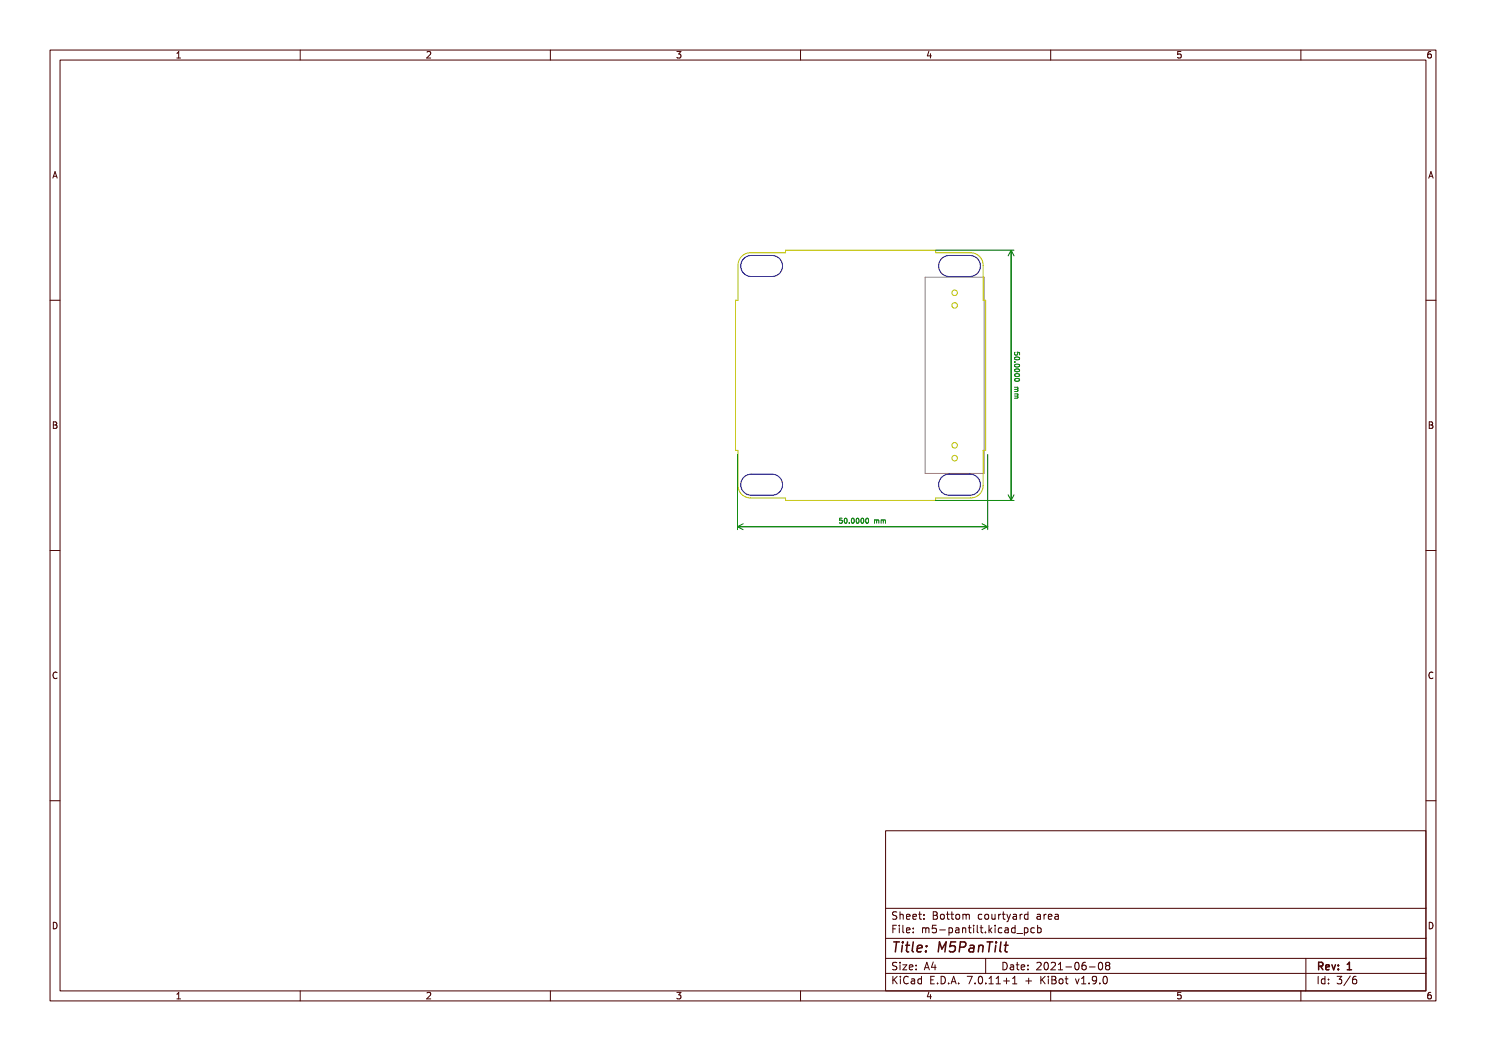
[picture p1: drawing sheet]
<svg xmlns="http://www.w3.org/2000/svg" width="297mm" height="210mm" viewBox="0 0 297 210" stroke-linecap="round" stroke-linejoin="round" font-family="sans-serif">
<path d="M184.9 55.4h11.8v39.2h-11.8z" fill="none" stroke="#848484" stroke-width=".2"/>
<g fill="none" stroke="#c2c200" stroke-width=".2">
<path d="M148.4 51l1-.4 .6-.1h7v-.5h30v.5h7a2.5 2.5 0 0 1 2.5 2.5v7h.5v30h-.5v7a2.5 2.5 0 0 1-2.5 2.5h-7v.5h-30v-.5h-7a2.5 2.5 0 0 1-2.5-2.5v-7h-.5v-30h.5v-7a2.5 2.5 0 0 1 .9-2z"/>
<circle cx="190.8" cy="58.5" r=".55"/>
<circle cx="190.8" cy="61" r=".55"/>
<circle cx="190.8" cy="89" r=".55"/>
<circle cx="190.8" cy="91.5" r=".55"/>
</g>
<path d="M148.7 51.7l.9-.6 .6-.1h4.1a2.1 2.1 0 0 1 2.1 2.1 2.1 2.1 0 0 1-2.1 2.1h-4.1a2.1 2.1 0 0 1-2-1.2 2.1 2.1 0 0 1 .5-2.3zM188.2 51.7l.9-.6 .6-.1h4.2a2.1 2.1 0 0 1 2.1 2.1 2.1 2.1 0 0 1-2.1 2.1h-4.2a2.1 2.1 0 0 1-1.9-1.2 2.1 2.1 0 0 1 .4-2.3zM148.7 95.4l.9-.6 .6-.1h4.1a2.1 2.1 0 0 1 2.1 2.1 2.1 2.1 0 0 1-2.1 2.1h-4.1a2.1 2.1 0 0 1-2-1.2 2.1 2.1 0 0 1 .5-2.3zM188.2 95.4l.9-.6 .6-.1h4.2a2.1 2.1 0 0 1 2.1 2.1 2.1 2.1 0 0 1-2.1 2.1h-4.2a2.1 2.1 0 0 1-1.9-1.2 2.1 2.1 0 0 1 .4-2.3z" fill="none" stroke="#000084" stroke-width=".2"/>
<g fill="none" stroke="#008400" stroke-width=".2">
<path d="M187 50h15.7M202.1 50v50M202.1 50l-.6 1.1M202.1 50l.6 1.1M202.8 72.3h.1M202.8 77.4h.6M202.8 77.8h.5M202.8 78.7h.6M202.8 79.1h.5M202.8 71.5a.49 .49 0 0 1 .6-.2 .49 .49 0 0 1 .3 .5 .49 .49 0 0 1-.5 .2 .49 .49 0 0 1-.4-.5zM202.9 70.4v.5h.4v-.5h.5v.5M202.9 72.9a.48 .48 0 0 1 .5-.2 .48 .48 0 0 1 .3 .5 .49 .49 0 0 1-.5 .2 .49 .49 0 0 1-.4-.5z"/>
<path d="M202.9 73.8a.48 .48 0 0 1 .5-.1 .48 .48 0 0 1 .3 .4 .49 .49 0 0 1-.5 .3 .49 .49 0 0 1-.4-.5zM202.9 74.8a.48 .48 0 0 1 .5-.2 .48 .48 0 0 1 .3 .5 .49 .49 0 0 1-.5 .2 .49 .49 0 0 1-.4-.5zM202.9 75.7a.48 .48 0 0 1 .5-.1 .48 .48 0 0 1 .3 .4 .49 .49 0 0 1-.5 .3 .49 .49 0 0 1-.4-.5zM203.3 77.8l.1 .2v.2h-.6M203.3 79.1l.1 .2v.2l-.6 .1M203.3 77.4l.1 .3-.1 .1M203.3 78.7l.1 .3-.1 .1M147.4 90.8v15M197.4 90.8v15M201.5 98.9l.6 1.1M202.7 98.9l-.6 1.1M147.4 105.2h50"/>
<path d="M147.4 105.2l1.1 .6M148.5 104.7l-1.1 .5M168.3 103.5h-.5v.5h.5v.5h-.5M168.8 103.6l.2-.1a.49 .49 0 0 1 .3 .6 .49 .49 0 0 1-.4 .4l-.2-.3zM169.7 104.5v.1M170.3 103.6l.1-.1a.49 .49 0 0 1 .4 .6 .49 .49 0 0 1-.5 .4l-.1-.3zM171.2 103.6l.2-.1a.49 .49 0 0 1 .3 .6 .49 .49 0 0 1-.4 .4l-.2-.3zM172.2 103.6l.1-.1a.49 .49 0 0 1 .4 .6 .49 .49 0 0 1-.5 .4l-.1-.3zM173.2 103.6l.1-.1a.49 .49 0 0 1 .3 .6 .49 .49 0 0 1-.4 .4l-.2-.3zM174.8 104l.3-.1 .1 .1M174.8 103.9v.7M175.2 104l.2-.1h.2v.7"/>
<path d="M175.2 104v.6M176.1 104l.3-.1 .1 .1M176.1 103.9v.7M176.5 104l.2-.1h.2l.1 .7M176.5 104v.6M187 100h15.7M196.3 104.7l1.1 .5M197.4 105.2l-1.1 .6"/>
</g>
<g fill="none" stroke="#480000" stroke-width=".2">
<path d="M10 10h277v190h-277zM12 12h273v186h-273zM35.3 10.7l.4-.4v1.3M35.3 11.6h.8M60 10v2M85.3 10.4l.5-.1 .3 .4-.8 .9h.8M110 10v2M135.3 10.3h.8l-.4 .5 .3 .1v.6l-.2 .1-.5-.1M160 10v2M185.7 10.2l-.4 1h.9M186 10.7v.9M210 10v2"/>
<path d="M236 10.3h-.6l-.1 .6 .2-.1 .5 .1 .1 .1-.1 .5-.2 .1-.5-.1M260 10v2M286 10.3l-.4 .1-.2 .2-.1 .7 .3 .3 .4-.1 .1-.5-.1-.1-.4-.1-.3 .2M10.6 35.6l.4-1.3 .4 1.3M10.7 35.2h.6M285.6 35.6l.4-1.3 .4 1.3M285.7 35.2h.6M10 60h2M285 60h2M10.7 84.3h.4l.2 .2-.2 .4 .2 .1 .1 .3-.2 .3h-.5zM10.7 84.9h.4M285.7 84.3h.4l.2 .2-.2 .4 .2 .1 .1 .3-.2 .3h-.5z"/>
<path d="M285.7 84.9h.4M10 110h2M285 110h2M11.4 134.4a.62 .62 0 0 0-.9 .5 .62 .62 0 0 0 .7 .7l.2-.1M286.4 134.4a.62 .62 0 0 0-.9 .5 .62 .62 0 0 0 .7 .7l.2-.1M10 160h2M285 160h2M177 166h108v32h-108zM10.7 184.3a.66 .66 0 0 1 .7 .6 .66 .66 0 0 1-.7 .7zM35.3 199.6h.8M35.3 198.7l.4-.4v1.3M60 198v2"/>
<path d="M85.3 198.4l.5-.1 .3 .4-.8 .9h.8M110 198v2M135.3 198.3h.8l-.4 .5 .3 .1v.6l-.2 .1-.5-.1M160 198v2M177 181.5h108M177 187.5h108M177 191.5h108M177 194.5h108M178.5 185.6h.5M178.5 195.1v1.5M178.7 195.7l.6 .9M179.2 184.9h-.7v1.5"/>
<path d="M179.2 182.3l-.5-.1-.2 .1v.5l.6 .2 .1 .4-.2 .3-.6-.1M179.2 192.4l-.5-.1-.2 .1v.5l.6 .2 .1 .4-.2 .3-.6-.1M179.3 195.1l-.8 .8M179.7 184.9v.1M179.7 185.4v1M179.9 182.8l.2-.1 .4 .1v.9M179.9 182.2v1.5M179.9 192.3v.1M179.9 192.8v1M180 195.1v.1M180 195.6v1M180.5 184.9v1.3l.2 .2"/>
<path d="M180.5 192.8h.7l-.7 1h.7M181.2 183.2l.7-.2-.1-.2-.4-.1-.2 .2v.7h.6M181.2 185.9l.7-.2-.1-.2-.4-.1-.2 .2v.7h.6M181.5 195.2a.71 .71 0 0 0-1 .5 .71 .71 0 0 0 .7 .9l.3-.2M181.7 193.3l.8-.2-.1-.2-.4-.1-.3 .2 .1 .7h.6M182.2 195.7h.5l.1 .9M182.5 183.2l.7-.2-.1-.2-.4-.1-.2 .2v.7h.6M182.5 186.2v.2M182.5 185.5v.1M182.8 195.9l-.5 .1-.2 .2 .2 .4 .5-.1M183.1 193.6v.2M183.1 192.9v.1"/>
<path d="M183.6 182.7h.6M183.8 182.2v1.3l.4 .2M184.2 195.7l-.5-.1-.2 .3 .1 .6h.6M184.2 195.1v1.5M184.4 185.5l.4-.1 .2 .2M184.4 185.4v1M184.7 183.5v.2M184.7 182.8v.1M184.7 193.8l.5-1.5 .5 1.5M184.9 193.4h.7M185 185.6l.2-.2 .4 .1 .1 .9M185 185.6v.8"/>
<path d="M185.7 198.2l-.4 1h.9M186 198.7v.9M186 195.8h.5M186.5 182.2l.7 .1 .1 .3-.3 .3a.4 .4 0 0 1 .4 .4 .4 .4 0 0 1-.3 .4h-.6zM186.5 182.9h.5M186.5 192.2l-.3 1.1h.9M186.7 195.1h-.7v1.5h.7M186.9 192.8v1M187.1 184.9h-.7l-.1 .7 .2-.1h.5l.2 .2-.1 .5-.2 .2-.6-.2M187.4 196.4v.2M187.8 185.8h1.2M188.1 182.8l.4-.1 .2 .3v.4l-.2 .3-.4-.1-.1-.2z"/>
<path d="M188.1 195.1a.76 .76 0 0 1 .9 .7 .76 .76 0 0 1-.9 .8zM189.2 182.7h.5M189.4 182.2v1.3l.3 .2M189.6 196.4v.2M189.7 185.5l.4-.1 .3 .3-.2 .6h-.5M189.7 185.4v1.5M190 182.7h.6M190.1 196.6l.5-1.5 .5 1.5M190.2 182.2v1.3l.4 .2M190.2 196.2h.8M191 185.5h.6l.1 .9M191.1 182.8l.2-.1 .4 .1 .1 .6-.1 .2-.4 .1-.2-.2z"/>
<path d="M191.6 196.4v.2M191.7 185.7l-.5 .1-.2 .2 .2 .4 .5-.1M192.4 185.5l.2-.1 .4 .1v.9M192.4 185.4v1M192.5 182.8l.4-.1 .2 .2M192.5 182.7v1M193.1 182.9l.2-.2 .4 .1v.9M193.1 182.9v.8M193.3 195.1h1l-.6 1.5M193.5 185.4h.6M193.7 184.9v1.3l.4 .2M194.6 184.9v.1"/>
<path d="M194.6 185.4v1M194.9 196.4v.2M195.3 184.9v1.3l.2 .2M195.7 195.2l.2-.1a.8 .8 0 0 1 .5 .7 .8 .8 0 0 1-.5 .8l-.2-.2-.2-.4zM195.9 185.4h.6M196.1 184.9v1.3l.4 .2M196.2 182.8l-.4-.1-.3 .3 .2 .6h.5M196.9 182.8l.2-.1 .4 .1 .1 .6-.1 .2-.4 .1-.2-.2zM197 186.2v.2M197 191.5v3M197 196.4v.2M197.7 184.9v1.5"/>
<path d="M197.7 196.6h.8M197.7 195.5l.4-.4v1.5M197.8 185.8l.4 .6M198.2 182.7l.1 .9 .4 .1 .2-.2M198.2 185.4l-.5 .6M198.9 182.7v1M198.9 184.9v.1M198.9 185.4v1M199.1 195.5l.4-.4v1.5M199.1 196.6h.9M199.6 182.7v1M200 182.7l-.4 .3"/>
<path d="M200.2 185.5l-.4-.1-.3 .3 .2 .6h.5M200.3 182.7h.6M200.5 192.3a.76 .76 0 0 1 .8 .7 .76 .76 0 0 1-.8 .8zM200.5 182.2v1.3l.4 .2M200.6 196h1.1M200.9 185.5h.6v.9M201.2 195.4v1.2M201.2 182.7l.4 1M201.5 185.7l-.5 .1-.2 .2 .2 .4 .5-.1M201.6 183.7l-.4 .5M202 182.7l-.4 1M202 192.9h.5l.1 .9"/>
<path d="M202.4 196.6h.8M202.4 195.5l.4-.4v1.5M202.5 182.8h.6l.1 .9M202.6 193.1l-.5 .1-.2 .2 .2 .4 .5-.1M202.9 185.5l-.4-.1-.3 .3 .1 .6h.6M202.9 184.9v1.5M203.1 192.8h.6M203.2 183l-.5 .1-.2 .2 .2 .4 .5-.1M203.2 186.5h1.2M203.3 192.3v1.3l.4 .2M203.9 182.7v1M204.1 193.3l.7-.2-.1-.2-.4-.1-.2 .2 .1 .7h.5"/>
<path d="M204.3 182.7l-.4 .3M204.7 185.5l.5-.1 .3 .3-.2 .6h-.6M204.7 185.4v1.5M205 196h1.2M205.5 182.8l-.5-.1-.3 .3 .2 .6h.6M205.5 182.2v1.5M205.5 192.9v.1M205.5 193.6v.2M205.6 195.4v1.2M206.7 185.5l-.4-.1-.3 .3 .2 .6h.5M207.2 192.4l.6-.1 .3 .4-.9 1.1h.9M207.3 182.8h.6l.1 .9"/>
<path d="M207.4 185.5l.4-.1 .3 .3-.1 .6h-.6M207.4 184.9v1.5M208 183l-.5 .1-.3 .2 .3 .4 .5-.1M208 195.1v1.5M208.2 195.7l.7 .9M208.7 182.7v1M208.8 192.4l.2-.1a.8 .8 0 0 1 .5 .7 .8 .8 0 0 1-.5 .8l-.2-.2-.1-.4zM208.9 195.1l-.9 .8M209.1 182.7l-.4 .3M209.5 183.2l.7-.2v-.2l-.5-.1-.2 .2 .1 .7h.6M209.5 195.1v.1M209.5 195.6v1"/>
<path d="M210 198v2M210.1 192.4l.6-.1 .3 .4-1 1.1h1M210.2 195.1h.5l.3 .3-.3 .4 .3 .1 .1 .4-.3 .3h-.6zM210.2 195.8h.5M210.9 182.8h.6v.9M211.5 183l-.5 .1-.2 .2 .2 .4 .5-.1M211.5 193.8h.9M211.5 192.7l.5-.4v1.5M211.7 195.7l.3-.1 .4 .1 .1 .6-.2 .2-.3 .1-.3-.2zM212.9 195.6h.6M213 193.2h1.2M213.1 195.1v1.3l.4 .2"/>
<path d="M215 195.6l.3 1 .4-1M215 192.4l.2-.1a.8 .8 0 0 1 .5 .7 .8 .8 0 0 1-.5 .8 1 1 0 0 1-.2-1.4zM216.2 196.6h.8M216.2 195.5l.4-.4v1.5M217 192.3l-.5 .1a1.01 1.01 0 0 0 0 1.4l.5-.2 .1-.5-.3-.2h-.3l-.3 .2M217.7 196.4v.2M217.7 193.2h1.2M219.2 195.7l-.3 .3h-.3l-.3-.3 .2-.5 .4-.1 .2 .1a.99 .99 0 0 1-.4 1.4h-.2M219.7 192.4l.2-.1a.8 .8 0 0 1 .5 .7 .8 .8 0 0 1-.5 .8 1 1 0 0 1-.2-1.4zM219.8 196.4v.2M220.6 195.2l.2-.1a.8 .8 0 0 1 .5 .7 .8 .8 0 0 1-.5 .8l-.2-.2-.1-.4zM221.2 192.9l-.2-.3 .2-.3h.3l.3 .3-.3 .3"/>
<path d="M221.2 192.9l-.2 .3v.3l.2 .3h.3l.3-.3-.1-.4-.2-.2M221.2 192.9h.3M236 198.3h-.6l-.1 .6 .2-.1 .5 .1 .1 .1-.1 .5-.2 .1-.5-.1M260 198v2M261 191.5v6.5M263.5 195.1v1.5M264.8 195.1v1.5M264.8 195.7l-.4-.1-.3 .3 .1 .6h.6M265.5 196.4v.2M265.5 195.7v.1M267.2 195.1h1l-.5 .6 .4 .1v.6l-.2 .2-.7-.2M269.9 195l-1.3 1.9"/>
<path d="M271 195.1l-.4 .1a1.01 1.01 0 0 0 0 1.4l.5-.2 .1-.5-.3-.2h-.4l-.2 .2M285.7 184.3a.66 .66 0 0 1 .7 .6 .66 .66 0 0 1-.7 .7zM286 198.3l-.4 .1-.2 .2-.1 .7 .3 .3 .4-.1 .1-.5-.1-.1-.4-.1-.3 .2"/>
</g>
<g fill="none" stroke="#480000" stroke-width=".3">
<path d="M178.6 188.2h1.2M179.2 188.2l-.3 2M180.4 188.9l-.2 1.3M180.4 188.2v.2M181 188.9h.8M181.4 188.2l-.2 1.7v.2l.4 .1M182.5 188.2l-.2 1.7 .3 .3M183.3 189.5l1-.1-.1-.4-.5-.1-.3 .3-.1 .9h.8M185.1 190l-.1 .2M185.2 189v.2M187.5 190.2l.3-2 .5 1.4 .8-1.4-.2 2M191 188.2h-.9l-.3 1 .4-.2 .6 .1 .2 .3-.2 .6-.3 .2h-.5l-.3-.2"/>
<path d="M191.8 189.3l1-.1a.52 .52 0 0 0 .3-.5 .52 .52 0 0 0-.4-.5h-.7l-.3 2M193.9 189h.7v1.2M194.7 189.4h-.7a.4 .4 0 0 0-.3 .4 .4 .4 0 0 0 .2 .4l.7-.1M195.7 189.1a.49 .49 0 0 1 .8 .1l-.1 1M195.7 188.9l-.2 1.3M197.3 188.2h1.1M197.9 188.2l-.3 2M199 188.9l-.1 1.3M199.1 188.2v.2M200.1 188.2l-.3 1.7 .3 .3M200.7 188.9h.8M201.1 188.2l-.2 1.7 .1 .2 .3 .1"/>
<path d="M263.6 193.1l.7-.1 .1-.2-.1-.4-.2-.1h-.5v1.5M263.9 193.1l.5 .7M265 193.3l.7-.2-.1-.3h-.4l-.2 .2 .1 .7h.5M266.2 192.8l.4 1 .3-1M267.5 193.6v.2M267.5 192.8v.2M269.3 193.8h.8M269.3 192.7l.4-.4v1.5"/>
</g>
<text font-size="2.7" fill="#fff" x="178" y="190.3">Title: M5PanTilt</text>
<g font-size="2" fill="#fff">
<text x="178" y="183.7">Sheet: Bottom courtyard area</text>
<text x="178" y="186.5">File: m5-pantilt.kicad_pcb</text>
<text x="178" y="196.6">KiCad E.D.A. 7.0.11+1 + KiBot v1.9.0</text>
<text x="178" y="193.9">Size: A4</text>
<text x="200" y="193.9">Date: 2021-06-08</text>
<text x="263" y="193.9">Rev: 1</text>
<text x="263" y="196.6">Id: 3/6</text>
</g>
<g font-size="1.7" fill="#fff">
<text x="35" y="11.7">1</text>
<text x="85" y="11.7">2</text>
<text x="135" y="11.7">3</text>
<text x="185" y="11.7">4</text>
<text x="235" y="11.7">5</text>
<text x="285" y="11.7">6</text>
<text x="10.5" y="35.7">A</text>
<text x="285.5" y="35.7">A</text>
<text x="10.5" y="85.6">B</text>
<text x="285.5" y="85.6">B</text>
<text x="10.5" y="135.7">C</text>
<text x="285.5" y="135.7">C</text>
<text x="10.5" y="185.6">D</text>
<text x="285.5" y="185.6">D</text>
<text x="35" y="199.7">1</text>
<text x="85" y="199.7">2</text>
<text x="135" y="199.7">3</text>
<text x="185" y="199.7">4</text>
<text x="235" y="199.7">5</text>
<text x="285" y="199.7">6</text>
</g>
<g font-size="1.3" fill="#fff">
<text x="202.7" y="71" transform="rotate(90 202.7 71)">50.0000 mm</text>
<text x="168.4" y="104.6">50.0000 mm</text>
</g>
</svg>
